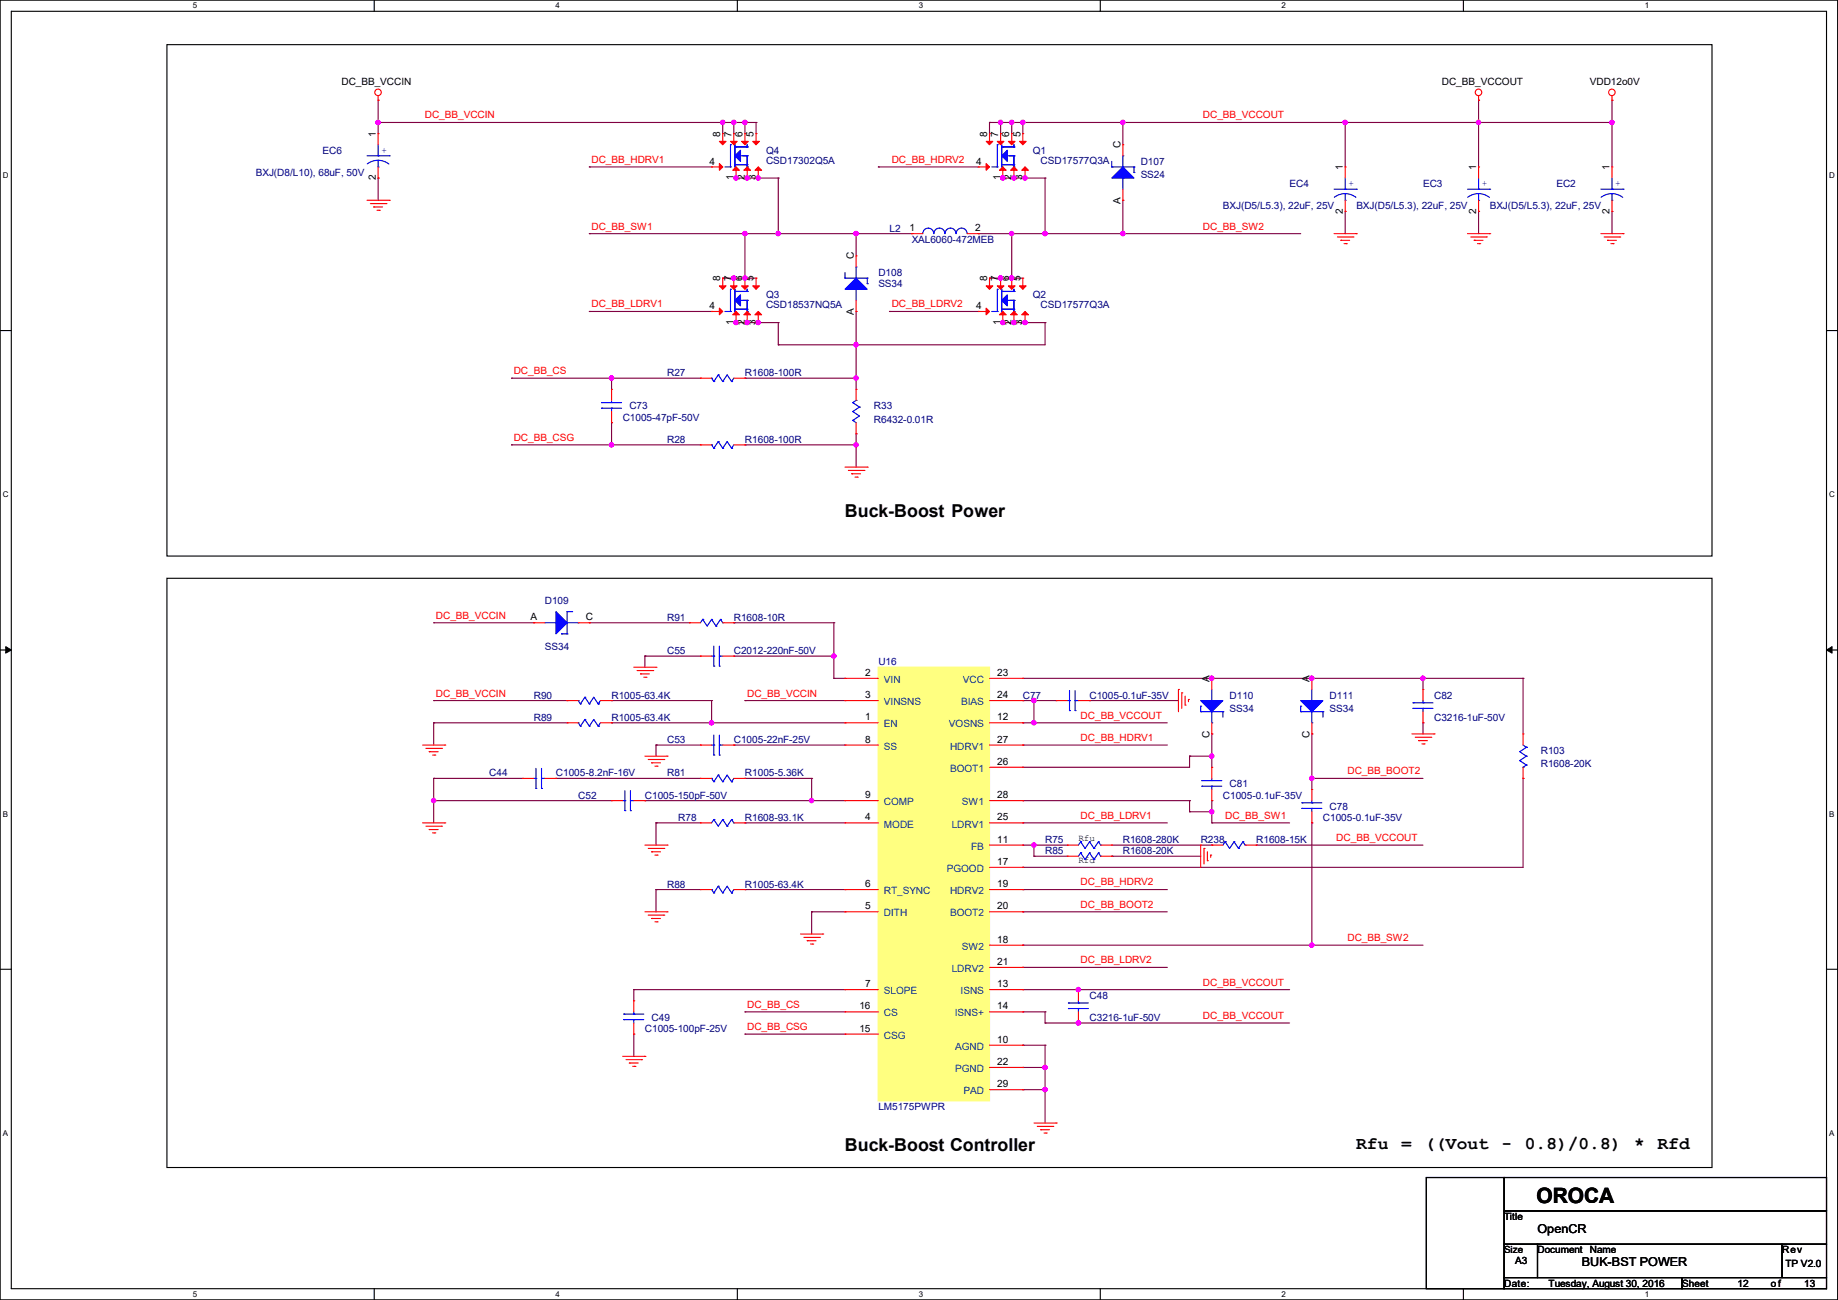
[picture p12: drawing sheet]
<svg xmlns="http://www.w3.org/2000/svg" width="420mm" height="297mm" viewBox="0 0 420 297" stroke-linecap="round" stroke-linejoin="round" font-family="sans-serif">
<path d="M0 0h419.9v297h-419.9zM2.6 2.6h414.8v291.8h-414.8z" fill="none" stroke="#000" stroke-width=".25"/>
<g fill="#fff">
<path d="M44 .3h1v2h-1z"/>
<path d="M44 294.7h1v2h-1z"/>
</g>
<path d="M85.5 0v2.6M85.5 294.4v2.6" fill="none" stroke="#000" stroke-width=".25"/>
<g fill="#fff">
<path d="M127 .3h.9v2h-.9z"/>
<path d="M127 294.7h.9v2h-.9z"/>
</g>
<path d="M168.5 0v2.6M168.5 294.4v2.6" fill="none" stroke="#000" stroke-width=".25"/>
<g fill="#fff">
<path d="M209.9 .3h1v2h-1z"/>
<path d="M209.9 294.7h1v2h-1z"/>
</g>
<path d="M251.4 0v2.6M251.4 294.4v2.6" fill="none" stroke="#000" stroke-width=".25"/>
<g fill="#fff">
<path d="M292.9 .3h.9v2h-.9z"/>
<path d="M292.9 294.7h.9v2h-.9z"/>
</g>
<path d="M334.4 0v2.6M334.4 294.4v2.6" fill="none" stroke="#000" stroke-width=".25"/>
<g fill="#fff">
<path d="M375.8 .3h1v2h-1z"/>
<path d="M375.8 294.7h1v2h-1z"/>
<path d="M.7 39h1.2v2h-1.2z"/>
<path d="M418 39h1.3v2h-1.3z"/>
<path d="M.7 112h1.2v2h-1.2z"/>
<path d="M418 112h1.3v2h-1.3z"/>
</g>
<path d="M0 75.5h2.6M417.4 75.5h2.5" fill="none" stroke="#000" stroke-width=".25"/>
<g fill="#fff">
<path d="M.7 185h1.2v1.9h-1.2z"/>
<path d="M418 185h1.2v1.9h-1.2z"/>
</g>
<path d="M0 148.5h2.6M417.4 148.5h2.5" fill="none" stroke="#000" stroke-width=".25"/>
<path d="M1.3 147.7l1.3 .8-1.3 .7zM417.4 148.5l1.2-.8v1.5z" fill="#000" stroke="#000" stroke-width=".23"/>
<g fill="#fff">
<path d="M.7 257.9h1.2v2h-1.2z"/>
<path d="M418 257.9h1.2v2h-1.2z"/>
</g>
<path d="M38.1 10.2h353.1v116.8h-353.1zM38.1 132.1h353.1v134.6h-353.1zM0 221.4h2.6M417.4 221.4h2.5M325.9 269h17.8v25.4h-17.8zM343.7 276.6h73.7v7.7h-73.7zM343.7 269h73.7v7.6h-73.7zM343.7 291.9h40.6v2.5h-40.6zM343.7 284.3h7.6v7.6h-7.6zM351.3 284.3h55.9v7.6h-55.9zM384.3 291.9h33.1v2.5h-33.1zM407.2 284.3h10.2v7.6h-10.2z" fill="none" stroke="#000" stroke-width=".25"/>
<g fill="none" stroke="#800040" stroke-width=".25">
<path d="M86.4 22.9h.1M86.4 28h.1M86.4 28h86.4M86.4 22.9v7.6M134.7 38.1h.1M134.7 38.1h27.9M165.1 28h.1M165.1 28v2.5M167.7 28h.1M167.7 28v2.5M170.2 28h.1M170.2 28v2.5"/>
<path d="M172.8 28h.1M172.8 28v2.5M200.7 38.1h.1M200.7 38.1h22.9M226.1 28h.1M226.1 28h142.2M226.1 28v2.5M228.6 28h.1M228.6 28v2.5M231.2 28h.1M231.2 28v2.5M233.7 28h.1"/>
<path d="M233.7 28v2.5M256.6 28h.1M256.6 28v5.1M307.4 28h.1M307.4 28v10.1M337.9 22.9h.1M337.9 28h.1M337.9 22.9v15.2M368.3 28h.1M368.3 22.9h.1M368.3 22.9v15.2M86.4 40.7h.1"/>
<path d="M86.4 40.7v5.1M134.7 53.4h.1M134.7 53.4h73.6M167.7 40.7h.1M167.7 40.7h10.1M168.2 40.7h.1M170.2 53.4h.1M170.2 53.4v10.1M170.7 40.7h.1M173.3 40.7h.1M177.8 40.7h.1M177.8 53.4h.1"/>
<path d="M177.8 40.7v12.7M195.6 53.4h.1M195.6 53.4v5.1M223.6 53.4h.1M223.6 53.4h73.6M228.6 40.7h.1M228.6 40.7h10.2M229.2 40.7h.1M231.2 53.4h.1M231.2 53.4v10.1M231.7 40.7h.1M234.2 40.7h.1"/>
<path d="M238.8 40.7h.1M238.8 53.4h.1M238.8 40.7v12.7M256.6 45.8h.1M256.6 53.4h.1M256.6 45.8v7.6M307.4 48.3h.1M307.4 48.3v5.1M337.9 48.3h.1M337.9 48.3v5.1M368.3 48.3h.1M368.3 48.3v5.1"/>
<path d="M134.7 71.2h.1M134.7 71.2h27.9M165.1 63.5h.1M165.1 63.5h7.7M167.7 63.5h.1M167.7 73.7h.1M167.7 73.7h10.1M168.2 73.7h.1M170.2 63.5h.1M170.7 73.7h.1M173.3 73.7h.1M177.8 73.7h.1"/>
<path d="M177.8 78.8h.1M177.8 73.7v5.1M195.6 71.2h.1M195.6 78.8h.1M195.6 71.2v17.7M203.2 71.2h.1M203.2 71.2h20.4M226.1 63.5h.1M226.1 63.5h7.6M228.6 63.5h.1M228.6 73.7h.1M228.6 73.7h10.2"/>
<path d="M229.2 73.7h.1M231.2 63.5h.1M231.7 73.7h.1M234.2 73.7h.1M238.8 73.7h.1M238.8 73.7v5.1h-61M116.9 86.4h.1M116.9 86.4h43.2M139.7 86.4h.1M139.7 96.6h.1M139.7 86.4v2.5M139.7 96.6v5"/>
<path d="M170.2 86.4h.1M170.2 86.4h25.4M195.6 99.1h.1M195.6 86.4h.1M195.6 99.1v7.6M116.9 101.6h.1M116.9 101.6h43.2M139.7 101.6h.1M170.2 101.6h.1M170.2 101.6h25.4M195.6 101.6h.1M99.1 142.3h.1"/>
<path d="M99.1 142.3h22.9M134.7 142.3h.1M134.7 142.3h22.8M147.4 149.9h.1M147.4 149.9h12.7M147.4 149.9v2.5M167.7 149.9h.1M167.7 142.3h.1M167.7 149.9h22.8M167.7 142.3h22.8M190.5 149.9h.1M190.5 155h.1"/>
<path d="M190.5 142.3h.1M190.5 155h2.6M190.5 142.3v12.7M233.7 155h114.3M276.9 155h.1M299.8 155h.1M325.2 155h.1M325.2 155v2.5M348 155h.1M348 155v12.7M99.1 177.8h.1M99.1 160.1h.1"/>
<path d="M99.1 165.1h.1M99.1 165.1h30.5M99.1 160.1h30.5M99.1 177.8h20.3M99.1 165.1v5.1M99.1 177.8v10.2M127 177.8h.1M127 177.8h33.1M139.7 165.1h.1M139.7 160.1h.1M139.7 165.1h53.4M139.7 160.1h22.9"/>
<path d="M149.9 170.2h.1M149.9 170.2h10.2M149.9 170.2v2.6M162.6 160.1h.1M162.6 165.1h.1M162.6 160.1v5M167.7 170.2h.1M167.7 170.2h25.4M170.2 177.8h.1M170.2 160.1h.1M170.2 160.1h22.9M170.2 177.8h15.3"/>
<path d="M185.5 177.8h.1M185.5 177.8v5.1M233.7 170.2h.1M233.7 175.3h.1M233.7 165.1h.1M233.7 160.1h.1M233.7 170.2h33M233.7 165.1h33M233.7 160.1h7.6M236.3 160.1h.1M236.3 165.1h.1M236.3 160.1v5"/>
<path d="M249 160.1h.1M249 160.1h20.3M271.8 172.8h.1M271.8 172.8h5.1M271.8 172.8v2.5h-38.1M276.9 167.7h.1M276.9 172.8h.1M276.9 167.7v7.6M299.8 167.7h.1M299.8 177.8h.1M299.8 167.7v12.7M299.8 177.8h25.4"/>
<path d="M325.2 165.1h.1M325.2 165.1v2.6M348 177.8h.1M348 177.8v20.4h-114.3M99.1 182.9h.1M99.1 182.9h40.6M147.4 182.9h.1M147.4 182.9h45.7M149.9 188h.1M149.9 188h10.2M149.9 188v5.1M170.2 188h.1"/>
<path d="M170.2 188h22.9M185.5 182.9h.1M233.7 188h.1M233.7 198.2h.1M233.7 193.1h.1M233.7 182.9h.1M233.7 188h33M233.7 193.1h10.2M233.7 182.9h38.1M236.3 195.6h.1M236.3 193.1h.1M236.3 193.1v2.5"/>
<path d="M236.3 195.6h7.6M254 195.6h.1M254 193.1h22.9M254 195.6h20.4M271.8 185.5h.1M271.8 182.9h.1M271.8 185.5h5.1M271.8 182.9v2.6M276.9 188h.1M276.9 182.9h.1M276.9 193.1h.1M276.9 185.5h.1"/>
<path d="M276.9 188h17.8M276.9 182.9v5.1M287.1 193.1h.1M287.1 193.1h38.1M299.8 188h.1M299.8 188v27.9M149.9 203.2h.1M149.9 203.2h10.2M149.9 203.2v5.1M170.2 203.2h.1M170.2 203.2h22.9M185.5 208.3h.1"/>
<path d="M185.5 208.3h7.6M185.5 208.3v5.1M233.7 203.2h.1M233.7 215.9h.1M233.7 208.3h.1M233.7 203.2h33M233.7 215.9h91.5M233.7 208.3h33M299.8 215.9h.1M144.8 226.1h.1M144.8 236.3h.1M144.8 226.1h48.3"/>
<path d="M144.8 226.1v2.5M144.8 236.3v5M170.2 231.2h.1M170.2 236.3h.1M170.2 231.2h22.9M170.2 236.3h22.9M233.7 221h.1M233.7 238.8h.1M233.7 226.1h.1M233.7 231.2h.1M233.7 231.2h5.1M233.7 221h33"/>
<path d="M233.7 238.8h5.1M233.7 226.1h61M238.8 238.8h.1M238.8 231.2h.1M238.8 233.7h.1M238.8 231.2v2.5M238.8 238.8v17.8M238.8 233.7h55.9M246.4 226.1h.1M246.4 233.7h.1M233.7 243.9h.1M233.7 249h.1"/>
<path d="M233.7 243.9h5.1M233.7 249h5.1M238.8 243.9h.1M238.8 249h.1"/>
</g>
<g fill="#f0f" stroke="#f0f" stroke-width=".25">
<circle cx="170.2" cy="63.5" r=".49"/>
<circle cx="231.2" cy="63.5" r=".49"/>
<circle cx="231.2" cy="53.4" r=".49"/>
<circle cx="170.2" cy="28" r=".49"/>
<circle cx="195.6" cy="78.8" r=".49"/>
<circle cx="195.6" cy="86.4" r=".49"/>
<circle cx="195.6" cy="101.6" r=".49"/>
<circle cx="139.7" cy="86.4" r=".49"/>
<circle cx="139.7" cy="101.6" r=".49"/>
<circle cx="238.8" cy="243.9" r=".49"/>
<circle cx="238.8" cy="248.9" r=".49"/>
<circle cx="276.9" cy="155" r=".49"/>
<circle cx="170.2" cy="53.4" r=".49"/>
<circle cx="276.9" cy="172.7" r=".49"/>
<circle cx="299.7" cy="215.9" r=".49"/>
<circle cx="238.8" cy="53.4" r=".49"/>
<circle cx="246.4" cy="226.1" r=".49"/>
<circle cx="246.4" cy="233.7" r=".49"/>
<circle cx="236.2" cy="165.1" r=".49"/>
<circle cx="236.2" cy="160" r=".49"/>
<circle cx="276.9" cy="185.4" r=".49"/>
<circle cx="299.7" cy="177.8" r=".49"/>
<circle cx="236.2" cy="193.1" r=".49"/>
<circle cx="256.6" cy="28" r=".49"/>
<circle cx="256.6" cy="53.4" r=".49"/>
<circle cx="185.4" cy="182.9" r=".49"/>
<circle cx="99.1" cy="182.9" r=".49"/>
<circle cx="162.6" cy="165.1" r=".49"/>
<circle cx="190.5" cy="149.9" r=".49"/>
<circle cx="165.1" cy="28" r=".49"/>
<circle cx="86.4" cy="28" r=".49"/>
<circle cx="368.3" cy="28" r=".49"/>
<circle cx="337.8" cy="28" r=".49"/>
<circle cx="307.4" cy="28" r=".49"/>
<circle cx="167.7" cy="28" r=".49"/>
<circle cx="168.2" cy="40.7" r=".49"/>
<circle cx="173.2" cy="40.7" r=".49"/>
<circle cx="170.7" cy="40.7" r=".49"/>
<circle cx="195.6" cy="53.4" r=".49"/>
<circle cx="177.8" cy="53.4" r=".49"/>
<circle cx="231.7" cy="40.7" r=".49"/>
<circle cx="229.1" cy="40.7" r=".49"/>
<circle cx="234.2" cy="40.7" r=".49"/>
<circle cx="231.2" cy="28" r=".49"/>
<circle cx="228.6" cy="28" r=".49"/>
<circle cx="233.7" cy="28" r=".49"/>
<circle cx="228.6" cy="63.5" r=".49"/>
<circle cx="231.7" cy="73.7" r=".49"/>
<circle cx="229.1" cy="73.7" r=".49"/>
<circle cx="234.2" cy="73.7" r=".49"/>
<circle cx="167.7" cy="63.5" r=".49"/>
<circle cx="168.2" cy="73.7" r=".49"/>
<circle cx="170.7" cy="73.7" r=".49"/>
<circle cx="173.2" cy="73.7" r=".49"/>
<circle cx="299.7" cy="155" r=".49"/>
<circle cx="325.1" cy="155" r=".49"/>
</g>
<g fill="none" stroke="#f00" stroke-width=".25">
<path d="M86.4 22.9h.1M86.4 30.5h.1M86.4 21.9v1M86.4 30.5v2.6M86.4 38.1v2.6M162.6 38.1h.1M162.6 38.1h2.5M165.1 30.5h.1M165.1 30.5v2.6M167.7 30.5h.1M167.7 30.5v2.6M168.2 38.1v2.6"/>
<path d="M170.2 30.5h.1M170.2 30.5v2.6M170.7 38.1v2.6M172.8 30.5h.1M172.8 30.5v2.6M173.3 38.1v2.6M223.6 38.1h.1M223.6 38.1h2.5M226.1 30.5h.1M226.1 30.5v2.6M228.6 30.5h.1M228.6 30.5v2.6"/>
<path d="M229.2 38.1v2.6M231.2 30.5h.1M231.2 30.5v2.6M231.7 38.1v2.6M233.7 30.5h.1M233.7 30.5v2.6M234.2 38.1v2.6M256.6 33.1h.1M256.6 33.1v2.5M307.4 38.1h.1M307.4 38.1v2.6M337.9 22.9h.1"/>
<path d="M337.9 38.1h.1M337.9 21.9v1M337.9 38.1v2.6M368.3 22.9h.1M368.3 38.1h.1M368.3 21.9v1M368.3 38.1v2.6M83.9 45.8h5M84.6 46.5h3.6M85.4 47.3h.1M85.4 47.3h2M86.1 48h.6"/>
<path d="M86.4 40.7h.1M86.7 48h.1M88.2 46.5h.1M88.9 45.8h.1M168.2 40.7h.1M170.7 40.7h.1M173.3 40.7h.1M195.6 58.5h.1M195.6 58.5v2.5M208.3 53.4h.1M208.3 53.4h2.6M221 53.4h2.6"/>
<path d="M223.6 53.4h.1M229.2 40.7h.1M231.7 40.7h.1M234.2 40.7h.1M256.6 45.8h.1M256.6 43.2v2.6M304.8 53.4h5.1M305.6 54.1h3.6M306.4 54.9h.1M306.4 54.9h2M307.1 55.7h.5M307.4 48.3h.1"/>
<path d="M307.4 45.8v2.5M307.6 55.7h.1M309.2 54.1h.1M309.9 53.4h.1M335.3 53.4h5.1M336.1 54.1h3.5M336.8 54.9h.1M336.8 54.9h2.1M337.6 55.7h.5M337.9 48.3h.1M337.9 45.8v2.5M338.1 55.7h.1"/>
<path d="M339.6 54.1h.1M340.4 53.4h.1M365.8 53.4h5.1M366.6 54.1h3.5M367.3 54.9h.1M367.3 54.9h2.1M368.1 55.7h.5M368.3 48.3h.1M368.3 45.8v2.5M368.6 55.7h.1M370.1 54.1h.1M370.9 53.4h.1"/>
<path d="M162.6 71.2h.1M162.6 71.2h2.5M165.1 63.5h.1M165.1 63.5v2.6M167.7 63.5h.1M167.7 63.5v2.6M168.2 73.7h.1M168.2 71.2v2.5M170.2 63.5h.1M170.2 63.5v2.6M170.7 73.7h.1M170.7 71.2v2.5"/>
<path d="M172.8 63.5h.1M172.8 63.5v2.6M173.3 73.7h.1M173.3 71.2v2.5M195.6 71.2h.1M195.6 68.6v2.6M223.6 71.2h.1M223.6 71.2h2.5M226.1 63.5h.1M226.1 63.5v2.6M228.6 63.5h.1M228.6 63.5v2.6"/>
<path d="M229.2 73.7h.1M229.2 71.2v2.5M231.2 63.5h.1M231.2 63.5v2.6M231.7 73.7h.1M231.7 71.2v2.5M233.7 63.5h.1M233.7 63.5v2.6M234.2 73.7h.1M234.2 71.2v2.5M139.7 88.9h.1M139.7 96.6h.1"/>
<path d="M139.7 88.9v2.6M139.7 94v2.6M160.1 86.4h.1M160.1 86.4h2.5M167.7 86.4h2.5M170.2 86.4h.1M195.6 99.1h.1M195.6 88.9h.1M195.6 88.9v2.6M195.6 96.6v2.5M160.1 101.6h.1M160.1 101.6h2.5"/>
<path d="M167.7 101.6h2.5M170.2 101.6h.1M193.1 106.7h5.1M193.8 107.5h3.6M194.6 108.2h.1M194.6 108.2h2M195.4 109h.5M195.9 109h.1M197.4 107.5h.1M198.2 106.7h.1M122 142.3h.1M122 142.3h2.5"/>
<path d="M132.1 142.3h2.6M134.7 142.3h.1M144.8 152.4h5.1M145.6 153.2h3.5M146.3 154h.1M146.3 154h2.1M147.1 154.7h.5M147.6 154.7h.1M149.1 153.2h.1M149.9 152.4h.1M157.5 142.3h.1M157.5 142.3h2.6"/>
<path d="M160.1 149.9h.1M160.1 149.9h2.5M165.1 142.3h2.6M165.1 149.9h2.6M167.7 142.3h.1M167.7 149.9h.1M193.1 155h.1M193.1 155h7.6M226.1 155h7.6M233.7 155h.1M269.3 157.5h.1M269.3 157.5v5.1"/>
<path d="M270 158.3h.1M270 158.3v3.5M270.8 159v2.1M271.6 159.8h.1M271.6 159.8v.5M276.9 155h.1M276.9 155v2.5M299.8 155h.1M299.8 155v2.5M325.2 157.5h.1M325.2 157.5v2.6M96.6 170.2h5"/>
<path d="M97.3 171h3.6M98.1 171.7h.1M98.1 171.7h2M98.8 172.5h.6M99.4 172.5h.1M100.9 171h.1M101.6 170.2h.1M119.4 177.8h.1M119.4 177.8h2.6M124.5 177.8h2.5M127 177.8h.1M129.6 165.1h.1"/>
<path d="M129.6 160.1h.1M129.6 165.1h2.5M129.6 160.1h2.5M137.2 165.1h2.5M137.2 160.1h2.5M139.7 165.1h.1M139.7 160.1h.1M147.4 172.8h5M148.1 173.5h3.6M148.9 174.3h.1M148.9 174.3h2M149.6 175h.6"/>
<path d="M150.2 175h.1M151.7 173.5h.1M152.4 172.8h.1M160.1 170.2h.1M160.1 177.8h.1M160.1 170.2h2.5M160.1 177.8h2.5M165.1 170.2h2.6M167.7 170.2h.1M167.7 177.8h2.5M170.2 177.8h.1M193.1 165.1h.1"/>
<path d="M193.1 160.1h.1M193.1 170.2h.1M193.1 170.2h7.6M193.1 165.1h7.6M193.1 160.1h7.6M226.1 170.2h7.6M226.1 165.1h7.6M226.1 160.1h7.6M226.1 175.3h7.6M233.7 160.1h.1M233.7 165.1h.1M233.7 170.2h.1"/>
<path d="M233.7 175.3h.1M241.3 160.1h.1M241.3 160.1h2.6M246.4 160.1h2.6M249 160.1h.1M270.8 161.1h.1M276.9 167.7h.1M276.9 175.3h.1M276.9 165.1v2.6M276.9 175.3v2.5M299.8 167.7h.1M299.8 165.1v2.6"/>
<path d="M322.6 167.7h5.1M323.4 168.4h3.5M324.1 169.2h.1M324.1 169.2h2.1M324.9 170h.5M325.2 165.1h.1M325.2 162.6v2.5M325.4 170h.1M326.9 168.4h.1M327.7 167.7h.1M348 167.7h.1M348 177.8h.1"/>
<path d="M348 167.7v2.5M348 175.3v2.5M96.6 188h5M97.3 188.8h3.6M98.1 189.5h.1M98.1 189.5h2M98.8 190.3h.6M99.4 190.3h.1M100.9 188.8h.1M101.6 188h.1M139.7 182.9h.1M139.7 182.9h2.6"/>
<path d="M144.8 182.9h2.6M147.4 182.9h.1M147.4 193.1h5M148.1 193.8h3.6M148.9 194.6h.1M148.9 194.6h2M149.6 195.4h.6M150.2 195.4h.1M151.7 193.8h.1M152.4 193.1h.1M160.1 188h.1M160.1 188h2.5"/>
<path d="M167.7 188h2.5M170.2 188h.1M193.1 182.9h.1M193.1 188h.1M193.1 188h7.6M193.1 182.9h7.6M226.1 193.1h7.6M226.1 188h7.6M226.1 182.9h7.6M226.1 198.2h7.6M233.7 182.9h.1M233.7 188h.1"/>
<path d="M233.7 193.1h.1M233.7 198.2h.1M243.9 193.1h.1M243.9 195.6h.1M243.9 193.1h2.5M243.9 195.6h2.5M251.5 193.1h2.5M251.5 195.6h2.5M254 193.1h.1M254 195.6h.1M274.4 193.1h.1M274.4 193.1v5.1"/>
<path d="M275.1 193.8h.1M275.1 193.8v3.6M275.9 196.6h.1M275.9 194.6v2M276.6 195.4h.1M276.6 195.4v.5M276.9 182.9h.1M276.9 193.1h.1M276.9 193.1h2.5M276.9 180.4v2.5M284.5 193.1h2.6M287.1 193.1h.1"/>
<path d="M299.8 180.4h.1M299.8 188h.1M299.8 180.4v2.5M299.8 185.5v2.5M147.4 208.3h5M148.1 209.1h3.6M148.9 209.8h.1M148.9 209.8h2M149.6 210.6h.6M150.2 210.6h.1M151.7 209.1h.1M152.4 208.3h.1"/>
<path d="M160.1 203.2h.1M160.1 203.2h2.5M167.7 203.2h2.5M170.2 203.2h.1M182.9 213.4h5.1M183.7 214.2h3.5M184.4 214.9h.1M184.4 214.9h2.1M185.2 215.7h.5M185.7 215.7h.1M187.2 214.2h.1M188 213.4h.1"/>
<path d="M193.1 203.2h.1M193.1 208.3h.1M193.1 208.3h7.6M193.1 203.2h7.6M226.1 208.3h7.6M226.1 203.2h7.6M226.1 215.9h7.6M233.7 203.2h.1M233.7 208.3h.1M233.7 215.9h.1M144.8 228.6h.1M144.8 236.3h.1"/>
<path d="M144.8 228.6v2.6M144.8 233.7v2.6M193.1 226.1h.1M193.1 231.2h.1M193.1 236.3h.1M193.1 226.1h7.6M193.1 231.2h7.6M193.1 236.3h7.6M226.1 221h7.6M226.1 226.1h7.6M226.1 231.2h7.6M226.1 238.8h7.6"/>
<path d="M233.7 221h.1M233.7 226.1h.1M233.7 231.2h.1M233.7 238.8h.1M246.4 226.1h.1M246.4 233.7h.1M246.4 226.1v2.5M246.4 231.2v2.5M142.3 241.3h5.1M143 242.1h3.6M143.8 242.9h.1M143.8 242.9h2"/>
<path d="M144.6 243.6h.5M145.1 243.6h.1M146.6 242.1h.1M147.4 241.3h.1M226.1 243.9h7.6M226.1 249h7.6M233.7 243.9h.1M233.7 249h.1M236.3 256.6h5M237 257.3h3.6M237.8 258.1h.1M237.8 258.1h2"/>
<path d="M238.5 258.9h.6M239.1 258.9h.1M240.6 257.3h.1M241.3 256.6h.1"/>
<circle cx="86.4" cy="21.1" r=".74"/>
<circle cx="337.8" cy="21.1" r=".74"/>
<circle cx="368.3" cy="21.1" r=".74"/>
</g>
<g fill="none" stroke="#00f" stroke-width=".25">
<path d="M83.9 35.6h5M86.4 38.1h.1M86.4 35.6h.1M86.4 36.6l1.6 .3 .9 .6M86.4 36.6l-1.1 .2-1.4 .7M86.4 33.1v2.5M86.4 36.6v1.5M88.9 35.6h.1M165.7 38.1h1.2M166.9 38.1h.1M166.9 33.1h.1M166.9 33.1v5"/>
<path d="M167.9 38.1h.1M167.9 33.6h.1M167.9 33.1v5M167.9 33.6h2.8M167.9 37.6h2.8M168.2 33.6h.1M169.2 35.6h1.5M170.5 37.6h.1M170.7 33.6h.1M170.7 35.6h.1M170.7 38.1h.1M170.7 37.6h.1"/>
<path d="M170.7 33.1v.5M170.7 35.6v2.5M226.6 38.1h1.3M227.9 38.1h.1M227.9 33.1h.1M227.9 33.1v5M228.9 38.1h.1M228.9 33.6h.1M228.9 33.6h2.8M228.9 37.6h2.8M228.9 33.1v5M229.2 33.6h.1"/>
<path d="M230.2 35.6h1.5M231.4 37.6h.1M231.7 33.6h.1M231.7 35.6h.1M231.7 38.1h.1M231.7 37.6h.1M231.7 33.1v.5M231.7 35.6v2.5M254 38.1h.1M254 38.1h5.1M254 36.9v1.2M256.6 35.6h.1"/>
<path d="M256.6 35.6v2.5M259.1 38.1h.1M259.1 39.4h.1M259.1 38.1v1.3M210.9 53.4a1.25 1.25 0 0 1 1.2-1.3 1.25 1.25 0 0 1 1.3 1.3M213.4 53.4a1.25 1.25 0 0 1 1.3-1.3 1.25 1.25 0 0 1 1.2 1.3M215.9 53.4a1.25 1.25 0 0 1 1.3-1.3 1.25 1.25 0 0 1 1.2 1.3M218.5 53.4a1.25 1.25 0 0 1 1.2-1.3 1.25 1.25 0 0 1 1.3 1.3M256.6 40.7h.1M256.6 40.7v2.5M304.8 43.2h5.1M307.4 45.8h.1"/>
<path d="M307.4 43.2h.1M307.4 44.2l1.5 .4 .9 .5M307.4 44.2l-1.1 .2-1.4 .7M307.4 40.7v2.5M307.4 44.2v1.6M309.9 43.2h.1M335.3 43.2h5.1M337.9 45.8h.1M337.9 43.2h.1M337.9 44.2l1.5 .4 .9 .5M337.9 44.2l-1.1 .2-1.4 .7M337.9 40.7v2.5"/>
<path d="M337.9 44.2v1.6M340.4 43.2h.1M365.8 43.2h5.1M368.3 45.8h.1M368.3 43.2h.1M368.3 44.2l1.6 .4 .9 .5M368.3 44.2l-1 .2-1.4 .7M368.3 40.7v2.5M368.3 44.2v1.6M370.9 43.2h.1M165.7 71.2h1.2M166.9 71.2h.1"/>
<path d="M166.9 66.1h.1M166.9 66.1v5.1M167.9 71.2h.1M167.9 66.6h.1M167.9 66.1v5.1M167.9 66.6h2.8M167.9 70.7h2.8M168.2 66.6h.1M169.2 68.6h1.5M170.5 70.7h.1M170.7 66.6h.1M170.7 68.6h.1"/>
<path d="M170.7 71.2h.1M170.7 70.7h.1M170.7 66.1v.5M170.7 68.6v2.6M193.1 63.5h.1M193.1 62.3v1.2M193.1 63.5h5.1M195.6 66.1h.1M195.6 61h.1M195.6 61v2.5M195.6 66.1v2.5M198.2 63.5h.1"/>
<path d="M198.2 64.8h.1M198.2 63.5v1.3M226.6 71.2h1.3M227.9 71.2h.1M227.9 66.1h.1M227.9 66.1v5.1M228.9 71.2h.1M228.9 66.6h.1M228.9 66.6h2.8M228.9 70.7h2.8M228.9 66.1v5.1M229.2 66.6h.1"/>
<path d="M230.2 68.6h1.5M231.4 70.7h.1M231.7 66.6h.1M231.7 68.6h.1M231.7 71.2h.1M231.7 70.7h.1M231.7 66.1v.5M231.7 68.6v2.6M137.5 93.3h.1M137.5 92h.1M137.5 93.3h4.5M137.5 92h4.5"/>
<path d="M139.7 92h.1M139.7 93.3h.1M139.7 91.5v.5M139.7 93.3v.7M162.6 86.4h.1M162.6 86.4l.5 .8M163.1 87.2h.1M164.1 85.6h.1M164.1 85.6l1 1.6M164.1 85.6l-1 1.6M165.1 87.2h.1M165.1 87.2l1.1-1.6 1 1.6"/>
<path d="M167.2 87.2h.1M167.7 86.4l-.5 .8M194.9 96.1h.1M194.9 94h.1M194.9 92h.1M194.9 96.1l.7 .5M194.9 94l1.5 1-1.5 1.1M194.9 92l1.5 1M195.6 91.5h.1M195.6 91.5l-.7 .5M196.4 93h.1M196.4 93l-1.5 1"/>
<path d="M162.6 101.6h.1M162.6 101.6l.5 .8M163.1 102.4h.1M164.1 100.9h.1M164.1 100.9l1 1.5M164.1 100.9l-1 1.5M165.1 102.4h.1M165.1 102.4l1.1-1.5 1 1.5M167.2 102.4h.1M167.7 101.6l-.5 .8M129.6 139.7h.1M129.6 139.7h1.3"/>
<path d="M129.6 139.7v5.1M124.5 142.3h2.5M127 142.3h.1M128.3 144.8h.1M128.3 144.8h1.3M129.6 144.8h.1M129.6 142.3h2.5M132.1 142.3h.1M133.6 159.3h.1M133.6 159.3l1.1 1.5M133.6 159.3l-1 1.5M160.6 141.5h.1"/>
<path d="M160.6 141.5l-.5 .8M160.6 141.5l1 1.5 1-1.5M162.6 141.5h.1M162.6 141.5l1 1.5M162.6 149.9h.5M163.1 149.9h.1M163.1 152.2h.1M163.1 147.6v4.6M163.6 143h.1M164.4 152.2h.1M164.4 149.9h.1M164.4 147.6v4.6"/>
<path d="M164.4 149.9h.7M164.6 141.5h.1M164.6 141.5l-1 1.5M164.6 141.5l.5 .8M165.1 142.3h.1M244.4 157.8v4.5M245.7 157.8v4.5M276.9 157.5v2.6M299.8 157.5v2.6M122 177.8h.5M122.5 177.8h.1M122.5 175.6v4.5"/>
<path d="M123.7 177.8h.1M123.7 177.8h.8M123.7 175.6v4.5M132.1 165.1h.1M132.1 160.1h.1M132.1 165.1l.5 .8M132.1 160.1l.5 .7M132.6 165.9h.1M132.6 160.8h.1M133.6 164.4h.1M133.6 164.4l1.1 1.5M133.6 164.4l-1 1.5"/>
<path d="M134.7 165.9h.1M134.7 160.8h.1M134.7 165.9l1-1.5 1 1.5M134.7 160.8l1-1.5 1 1.5M136.7 165.9h.1M136.7 160.8h.1M137.2 165.1l-.5 .8M137.2 160.1l-.5 .7M162.6 177.8h.1M162.6 170.2h.5M162.6 177.8l.5 .8M163.1 170.2h.1"/>
<path d="M163.1 172.5h.1M163.1 178.6h.1M163.1 167.9v4.6M164.1 177.1h.1M164.1 177.1l1 1.5M164.1 177.1l-1 1.5M164.4 172.5h.1M164.4 170.2h.1M164.4 170.2h.7M164.4 167.9v4.6M165.1 178.6h.1M165.1 178.6l1.1-1.5 1 1.5"/>
<path d="M167.2 178.6h.1M167.7 177.8l-.5 .8M243.9 160.1h.5M244.4 160.1h.1M244.4 162.3h.1M245.7 162.3h.1M245.7 160.1h.1M245.7 160.1h.7M274.4 162.6h.1M274.4 161.3h.1M274.4 162.6h5M274.4 161.3v1.3"/>
<path d="M274.6 179.6h.1M274.6 178.4h.1M274.6 179.6h4.6M274.6 178.4h4.6M276.9 160.1h.1M276.9 165.1h.1M276.9 178.4h.1M276.9 179.6h.1M276.9 162.6v2.5M276.9 177.8v.6M276.9 179.6v.8M279.4 162.6h.1"/>
<path d="M279.4 162.6v1.3M297.2 162.6h.1M297.2 161.3h.1M297.2 162.6h5.1M297.2 161.3v1.3M299.8 160.1h.1M299.8 165.1h.1M299.8 162.6v2.5M302.3 162.6h.1M302.3 162.6v1.3M322.9 161.8h.1M322.9 160.6h.1"/>
<path d="M322.9 161.8h4.5M322.9 160.6h4.5M325.2 160.6h.1M325.2 161.8h.1M325.2 160.1v.5M325.2 161.8v.8M347.3 173.8h.1M347.3 173.8l1.5 1M348 175.3h.1M348 170.2l.8 .5M348.8 170.7h.1M348.8 172.8h.1"/>
<path d="M348.8 174.8h.1M348.8 170.7l-1.5 1 1.5 1.1M348.8 172.8l-1.5 1M348.8 174.8l-.8 .5M122.5 180.1h.1M123.7 180.1h.1M142.3 182.9h.5M142.8 182.9h.1M142.8 185.2h.1M142.8 180.6v4.6M144.1 185.2h.1M144.1 182.9h.1"/>
<path d="M144.1 182.9h.7M144.1 180.6v4.6M163.1 187.2h.1M163.1 187.2l-.5 .8M163.1 187.2l1 1.6 1-1.6M165.1 187.2h.1M165.1 187.2l1.1 1.6M166.2 188.8h.1M167.2 187.2h.1M167.2 187.2l-1 1.6M167.2 187.2l.5 .8M167.7 188h.1"/>
<path d="M246.9 192.3h.1M246.9 194.9h.1M246.9 192.3l-.5 .8M246.9 192.3l1 1.5 1.1-1.5M246.9 194.9l-.5 .7M246.9 194.9l1 1.5 1.1-1.5M249 192.3h.1M249 194.9h.1M249 192.3l1 1.5M249 194.9l1 1.5M250 193.8h.1M250 196.4h.1"/>
<path d="M251 192.3h.1M251 194.9h.1M251 192.3l-1 1.5M251 192.3l.5 .8M251 194.9l-1 1.5M251 194.9l.5 .7M251.5 193.1h.1M251.5 195.6h.1M280 192.3h.1M280 192.3l-.6 .8M280 192.3l1 1.5 1-1.5M282 192.3h.1"/>
<path d="M282 192.3l1 1.5M283 193.8h.1M284 192.3h.1M284 192.3l-1 1.5M284 192.3l.5 .8M284.5 193.1h.1M297.5 184.7h.1M297.5 183.4h.1M297.5 184.7h4.5M297.5 183.4h4.5M299.8 183.4h.1M299.8 184.7h.1"/>
<path d="M299.8 182.9v.5M299.8 184.7v.8M162.6 203.2h.1M162.6 203.2l.5 .8M163.1 204h.1M164.1 202.5h.1M164.1 202.5l1 1.5M164.1 202.5l-1 1.5M165.1 204h.1M165.1 204l1.1-1.5 1 1.5M167.2 204h.1M167.7 203.2l-.5 .8"/>
<path d="M142.5 233h.1M142.5 231.7h.1M142.5 233h4.6M142.5 231.7h4.6M144.8 231.7h.1M144.8 233h.1M144.8 231.2v.5M144.8 233v.7M244.1 230.4h.1M244.1 229.2h.1M244.1 230.4h4.6M244.1 229.2h4.6"/>
<path d="M246.4 229.2h.1M246.4 230.4h.1M246.4 228.6v.6M246.4 230.4v.8"/>
</g>
<g fill="#00f" stroke="#00f" stroke-width=".25">
<path d="M274.4 160.1h5l-2.5 2.5z"/>
<path d="M167.9 68.6l1.3-1.2v2.5z"/>
<path d="M127 139.7l2.6 2.6-2.6 2.5z"/>
<path d="M195.6 63.5l2.6 2.6h-5.1z"/>
<path d="M167.9 35.6l1.3-1.3v2.6z"/>
<path d="M254 40.7l2.6-2.6 2.5 2.6z"/>
<path d="M228.9 68.6l1.3-1.2v2.5z"/>
<path d="M297.2 160.1h5.1l-2.5 2.5z"/>
<path d="M230.2 34.3v2.6l-1.3-1.3z"/>
</g>
<g fill="#f00" stroke="#f00" stroke-width=".25">
<path d="M164.4 70.4l.7 .8-.7 .7z"/>
<path d="M169.5 65.3h1.5l-.8 .8z"/>
<path d="M170 71.9l.7-.7 .8 .7z"/>
<path d="M172.5 71.9l.8-.7 .7 .7z"/>
<path d="M167.4 71.9l.8-.7 .8 .7z"/>
<path d="M172 65.3h1.5l-.7 .8z"/>
<path d="M166.9 65.3h1.5l-.7 .8z"/>
<path d="M164.4 65.3h1.5l-.8 .8z"/>
<path d="M164.4 37.4l.7 .7-.7 .8z"/>
<path d="M169.5 32.3h1.5l-.8 .8z"/>
<path d="M170 38.9l.7-.8 .8 .8z"/>
<path d="M172.5 38.9l.8-.8 .7 .8z"/>
<path d="M167.4 38.9l.8-.8 .8 .8z"/>
<path d="M172 32.3h1.5l-.7 .8z"/>
<path d="M166.9 32.3h1.5l-.7 .8z"/>
<path d="M164.4 32.3h1.5l-.8 .8z"/>
<path d="M225.3 70.4l.8 .8-.8 .7z"/>
<path d="M230.4 65.3h1.5l-.7 .8z"/>
<path d="M231.7 71.2l.8 .7h-1.6z"/>
<path d="M233.5 71.9l.7-.7 .8 .7z"/>
<path d="M228.4 71.9l.8-.7 .7 .7z"/>
<path d="M233 65.3h1.5l-.8 .8z"/>
<path d="M227.9 65.3h1.5l-.8 .8z"/>
<path d="M225.3 65.3h1.6l-.8 .8z"/>
<path d="M225.3 37.4l.8 .7-.8 .8z"/>
<path d="M230.4 32.3h1.5l-.7 .8z"/>
<path d="M230.9 38.9l.8-.8 .8 .8z"/>
<path d="M233.5 38.9l.7-.8 .8 .8z"/>
<path d="M228.4 38.9l.8-.8 .7 .8z"/>
<path d="M233 32.3h1.5l-.8 .8z"/>
<path d="M227.9 32.3h1.5l-.8 .8z"/>
<path d="M225.3 32.3h1.6l-.8 .8z"/>
</g>
<path d="M200.7 152.4h25.4v99.1h-25.4z" fill="none" stroke="#ffff80" stroke-width=".25"/>
<path d="M200.7 152.4h25.4v99.1h-25.4z" fill-rule="evenodd" fill="#ffff80" stroke="#ffff80" stroke-width=".25"/>
<text font-size="4.8" x="351.1" y="274.8">OROCA</text>
<g font-size="4.1">
<text x="193.1" y="118.1">Buck-Boost Power</text>
<text x="193.1" y="262.9">Buck-Boost Controller</text>
<text x="309.9" y="262.6">Rfu</text>
<text x="320.2" y="262.6">=</text>
<text x="325.5" y="262.6">((Vout</text>
<text x="343.1" y="262.6">-</text>
<text x="348.4" y="262.6">0.8)/0.8)</text>
<text x="373.4" y="262.6">*</text>
<text x="378.8" y="262.6">Rfd</text>
</g>
<g font-size="2.8">
<text x="351.3" y="281.7">OpenCR</text>
<text x="361.5" y="289.4">BUK-BST POWER</text>
</g>
<g font-size="2.3">
<text x="78" y="19.4">DC_BB_VCCIN</text>
<text x="329.5" y="19.4">DC_BB_VCCOUT</text>
<text x="363.3" y="19.4">VDD12o0V</text>
<text x="85.9" y="31.3" transform="rotate(-90 85.9 31.3)">1</text>
<text x="164.6" y="31.3" transform="rotate(-90 164.6 31.3)">8</text>
<text x="167.1" y="31.3" transform="rotate(-90 167.1 31.3)">7</text>
<text x="169.7" y="31.3" transform="rotate(-90 169.7 31.3)">6</text>
<text x="172.2" y="31.3" transform="rotate(-90 172.2 31.3)">5</text>
<text x="225.5" y="31.3" transform="rotate(-90 225.5 31.3)">8</text>
<text x="228.1" y="31.3" transform="rotate(-90 228.1 31.3)">7</text>
<text x="230.6" y="31.3" transform="rotate(-90 230.6 31.3)">6</text>
<text x="233.2" y="31.3" transform="rotate(-90 233.2 31.3)">5</text>
<text x="256" y="33.8" transform="rotate(-90 256 33.8)">C</text>
<text x="85.9" y="41.2" transform="rotate(-90 85.9 41.2)">2</text>
<text x="162.1" y="37.6">4</text>
<text x="167.6" y="41.2" transform="rotate(-90 167.6 41.2)">1</text>
<text x="170.2" y="41.2" transform="rotate(-90 170.2 41.2)">2</text>
<text x="172.7" y="41.2" transform="rotate(-90 172.7 41.2)">3</text>
<text x="223.1" y="37.6">4</text>
<text x="228.6" y="41.2" transform="rotate(-90 228.6 41.2)">1</text>
<text x="231.1" y="41.2" transform="rotate(-90 231.1 41.2)">2</text>
<text x="233.7" y="41.2" transform="rotate(-90 233.7 41.2)">3</text>
<text x="306.8" y="38.9" transform="rotate(-90 306.8 38.9)">1</text>
<text x="337.3" y="38.9" transform="rotate(-90 337.3 38.9)">1</text>
<text x="367.8" y="38.9" transform="rotate(-90 367.8 38.9)">1</text>
<text x="256" y="46.5" transform="rotate(-90 256 46.5)">A</text>
<text x="207.8" y="52.8">1</text>
<text x="222.8" y="52.8">2</text>
<text x="306.8" y="48.8" transform="rotate(-90 306.8 48.8)">2</text>
<text x="337.3" y="48.8" transform="rotate(-90 337.3 48.8)">2</text>
<text x="367.8" y="48.8" transform="rotate(-90 367.8 48.8)">2</text>
<text x="195.1" y="59.2" transform="rotate(-90 195.1 59.2)">C</text>
<text x="164.6" y="64.3" transform="rotate(-90 164.6 64.3)">8</text>
<text x="167.1" y="64.3" transform="rotate(-90 167.1 64.3)">7</text>
<text x="169.7" y="64.3" transform="rotate(-90 169.7 64.3)">6</text>
<text x="172.2" y="64.3" transform="rotate(-90 172.2 64.3)">5</text>
<text x="225.5" y="64.3" transform="rotate(-90 225.5 64.3)">8</text>
<text x="228.1" y="64.3" transform="rotate(-90 228.1 64.3)">7</text>
<text x="230.6" y="64.3" transform="rotate(-90 230.6 64.3)">6</text>
<text x="233.2" y="64.3" transform="rotate(-90 233.2 64.3)">5</text>
<text x="162.1" y="70.6">4</text>
<text x="195.1" y="71.9" transform="rotate(-90 195.1 71.9)">A</text>
<text x="223.1" y="70.6">4</text>
<text x="167.6" y="74.2" transform="rotate(-90 167.6 74.2)">1</text>
<text x="170.2" y="74.2" transform="rotate(-90 170.2 74.2)">2</text>
<text x="172.7" y="74.2" transform="rotate(-90 172.7 74.2)">3</text>
<text x="228.6" y="74.2" transform="rotate(-90 228.6 74.2)">1</text>
<text x="231.1" y="74.2" transform="rotate(-90 231.1 74.2)">2</text>
<text x="233.7" y="74.2" transform="rotate(-90 233.7 74.2)">3</text>
<text x="121.2" y="141.7">A</text>
<text x="133.9" y="141.7">C</text>
<text x="197.7" y="154.4">2</text>
<text x="227.9" y="154.4">23</text>
<text x="276.3" y="155.7" transform="rotate(-90 276.3 155.7)">A</text>
<text x="299.2" y="155.7" transform="rotate(-90 299.2 155.7)">A</text>
<text x="197.7" y="159.5">3</text>
<text x="227.9" y="159.5">24</text>
<text x="197.7" y="164.6">1</text>
<text x="227.9" y="164.6">12</text>
<text x="197.7" y="169.7">8</text>
<text x="227.9" y="169.7">27</text>
<text x="276.3" y="168.6" transform="rotate(-90 276.3 168.6)">C</text>
<text x="299.2" y="168.6" transform="rotate(-90 299.2 168.6)">C</text>
<text x="227.9" y="174.8">26</text>
<text x="197.7" y="182.4">9</text>
<text x="227.9" y="182.4">28</text>
<text x="197.7" y="187.5">4</text>
<text x="227.9" y="187.5">25</text>
<text x="227.9" y="192.5">11</text>
<text x="227.9" y="197.6">17</text>
<text x="197.7" y="202.7">6</text>
<text x="227.9" y="202.7">19</text>
<text x="197.7" y="207.8">5</text>
<text x="227.9" y="207.8">20</text>
<text x="227.9" y="215.4">18</text>
<text x="227.9" y="220.5">21</text>
<text x="197.7" y="225.5">7</text>
<text x="227.9" y="225.5">13</text>
<text x="196.4" y="230.6">16</text>
<text x="227.9" y="230.6">14</text>
<text x="196.4" y="235.7">15</text>
<text x="227.9" y="238.3">10</text>
<text x="227.9" y="243.3">22</text>
<text x="227.9" y="248.4">29</text>
<text x="343.7" y="278.7">Title</text>
<text x="351.3" y="286.3">Document</text>
<text x="363.3" y="286.3">Name</text>
<text x="407.2" y="286.3">Rev</text>
<text x="343.7" y="294">Date:</text>
<text x="346.2" y="288.9">A3</text>
<text x="353.9" y="294">Tuesday, August 30, 2016</text>
<text x="384.3" y="294">Sheet</text>
<text x="397" y="294">12</text>
<text x="404.7" y="294">of</text>
<text x="408" y="289.4">TP V2.0</text>
<text x="412.3" y="294">13</text>
</g>
<g font-size="2.3" fill="#f00">
<text x="97.1" y="27.1">DC_BB_VCCIN</text>
<text x="274.9" y="27.1">DC_BB_VCCOUT</text>
<text x="135.2" y="37.2">DC_BB_HDRV1</text>
<text x="203.8" y="37.2">DC_BB_HDRV2</text>
<text x="135.2" y="52.5">DC_BB_SW1</text>
<text x="274.9" y="52.5">DC_BB_SW2</text>
<text x="135.2" y="70.2">DC_BB_LDRV1</text>
<text x="203.8" y="70.2">DC_BB_LDRV2</text>
<text x="117.4" y="85.5">DC_BB_CS</text>
<text x="117.4" y="100.7">DC_BB_CSG</text>
<text x="99.6" y="141.4">DC_BB_VCCIN</text>
<text x="99.6" y="159.1">DC_BB_VCCIN</text>
<text x="170.7" y="159.1">DC_BB_VCCIN</text>
<text x="246.9" y="164.2">DC_BB_VCCOUT</text>
<text x="246.9" y="169.3">DC_BB_HDRV1</text>
<text x="307.9" y="176.9">DC_BB_BOOT2</text>
<text x="246.9" y="187.1">DC_BB_LDRV1</text>
<text x="280" y="187.1">DC_BB_SW1</text>
<text x="305.4" y="192.2">DC_BB_VCCOUT</text>
<text x="246.9" y="202.3">DC_BB_HDRV2</text>
<text x="246.9" y="207.4">DC_BB_BOOT2</text>
<text x="307.9" y="215">DC_BB_SW2</text>
<text x="246.9" y="220.1">DC_BB_LDRV2</text>
<text x="274.9" y="225.2">DC_BB_VCCOUT</text>
<text x="170.7" y="230.2">DC_BB_CS</text>
<text x="274.9" y="232.8">DC_BB_VCCOUT</text>
<text x="170.7" y="235.3">DC_BB_CSG</text>
</g>
<g font-size="2.3" fill="#000080">
<text x="73.7" y="35.1">EC6</text>
<text x="175.1" y="35.1">Q4</text>
<text x="236" y="35.1">Q1</text>
<text x="58.5" y="40.2">BXJ(D8/L10), 68uF, 50V</text>
<text x="175.1" y="37.4">CSD17302Q5A</text>
<text x="237.8" y="37.4">CSD17577Q3A</text>
<text x="260.6" y="37.7">D107</text>
<text x="260.6" y="40.7">SS24</text>
<text x="279.4" y="47.8">BXJ(D5/L5.3), 22uF, 25V</text>
<text x="294.7" y="42.8">EC4</text>
<text x="309.9" y="47.8">BXJ(D5/L5.3), 22uF, 25V</text>
<text x="325.2" y="42.8">EC3</text>
<text x="340.4" y="47.8">BXJ(D5/L5.3), 22uF, 25V</text>
<text x="355.6" y="42.8">EC2</text>
<text x="203.2" y="52.9">L2</text>
<text x="208.3" y="55.5">XAL6060-472MEB</text>
<text x="200.7" y="63.1">D108</text>
<text x="200.7" y="65.6">SS34</text>
<text x="175.1" y="68.2">Q3</text>
<text x="175.1" y="70.4">CSD18537NQ5A</text>
<text x="236" y="68.2">Q2</text>
<text x="237.8" y="70.4">CSD17577Q3A</text>
<text x="152.4" y="85.9">R27</text>
<text x="170.2" y="85.9">R1608-100R</text>
<text x="143.8" y="93.6">C73</text>
<text x="199.7" y="93.6">R33</text>
<text x="142.3" y="96.1">C1005-47pF-50V</text>
<text x="152.4" y="101.2">R28</text>
<text x="170.2" y="101.2">R1608-100R</text>
<text x="199.7" y="96.6">R6432-0.01R</text>
<text x="124.5" y="138">D109</text>
<text x="152.4" y="141.8">R91</text>
<text x="167.7" y="141.8">R1608-10R</text>
<text x="124.5" y="148.4">SS34</text>
<text x="152.4" y="149.4">C55</text>
<text x="167.7" y="149.4">C2012-220nF-50V</text>
<text x="200.7" y="152">U16</text>
<text x="122" y="159.6">R90</text>
<text x="139.7" y="159.6">R1005-63.4K</text>
<text x="233.7" y="159.6">C77</text>
<text x="249" y="159.6">C1005-0.1uF-35V</text>
<text x="281" y="159.6">D110</text>
<text x="303.8" y="159.6">D111</text>
<text x="327.7" y="159.6">C82</text>
<text x="122" y="164.7">R89</text>
<text x="139.7" y="164.7">R1005-63.4K</text>
<text x="281" y="162.6">SS34</text>
<text x="303.8" y="162.6">SS34</text>
<text x="327.7" y="164.7">C3216-1uF-50V</text>
<text x="152.4" y="169.8">C53</text>
<text x="167.7" y="169.8">C1005-22nF-25V</text>
<text x="352.1" y="172.3">R103</text>
<text x="111.8" y="177.4">C44</text>
<text x="127" y="177.4">C1005-8.2nF-16V</text>
<text x="152.4" y="177.4">R81</text>
<text x="170.2" y="177.4">R1005-5.36K</text>
<text x="281" y="179.9">C81</text>
<text x="352.1" y="175.3">R1608-20K</text>
<text x="132.1" y="182.5">C52</text>
<text x="147.4" y="182.5">C1005-150pF-50V</text>
<text x="279.4" y="182.5">C1005-0.1uF-35V</text>
<text x="303.8" y="185">C78</text>
<text x="155" y="187.5">R78</text>
<text x="170.2" y="187.5">R1608-93.1K</text>
<text x="302.3" y="187.5">C1005-0.1uF-35V</text>
<text x="238.8" y="192.6">R75</text>
<text x="238.8" y="195.2">R85</text>
<text x="256.6" y="192.6">R1608-280K</text>
<text x="256.6" y="195.2">R1608-20K</text>
<text x="274.4" y="192.6">R238</text>
<text x="287.1" y="192.6">R1608-15K</text>
<text x="152.4" y="202.8">R88</text>
<text x="170.2" y="202.8">R1005-63.4K</text>
<text x="148.9" y="233.3">C49</text>
<text x="249" y="228.2">C48</text>
<text x="249" y="233.3">C3216-1uF-50V</text>
<text x="147.4" y="235.8">C1005-100pF-25V</text>
<text x="200.7" y="253.6">LM5175PWPR</text>
</g>
<g font-size="2.3" fill="#004080">
<text x="202" y="156">VIN</text>
<text x="202" y="161.1">VINSNS</text>
<text x="219.6" y="161.1">BIAS</text>
<text x="220" y="156">VCC</text>
<text x="202" y="166.2">EN</text>
<text x="216.8" y="166.2">VOSNS</text>
<text x="202" y="171.3">SS</text>
<text x="217.1" y="171.3">HDRV1</text>
<text x="217.1" y="176.4">BOOT1</text>
<text x="202" y="184">COMP</text>
<text x="219.8" y="184">SW1</text>
<text x="202" y="189.1">MODE</text>
<text x="217.5" y="189.1">LDRV1</text>
<text x="221.9" y="194.1">FB</text>
<text x="216.3" y="199.2">PGOOD</text>
<text x="202" y="204.3">RT_SYNC</text>
<text x="202" y="209.4">DITH</text>
<text x="217.1" y="204.3">HDRV2</text>
<text x="217.1" y="209.4">BOOT2</text>
<text x="219.8" y="217">SW2</text>
<text x="202" y="227.2">SLOPE</text>
<text x="217.5" y="222.1">LDRV2</text>
<text x="219.5" y="227.2">ISNS</text>
<text x="202" y="232.2">CS</text>
<text x="218.1" y="232.2">ISNS+</text>
<text x="202" y="237.3">CSG</text>
<text x="218.2" y="239.9">AGND</text>
<text x="218.2" y="244.9">PGND</text>
<text x="220.1" y="250">PAD</text>
</g>
<text font-size="2.2" x="343.7" y="286.3">Size</text>
<g font-size="2.1" fill="#00f">
<text x="87.2" y="35">+</text>
<text x="308.1" y="42.6">+</text>
<text x="338.6" y="42.6">+</text>
<text x="369.1" y="42.6">+</text>
</g>
<g font-size="2.1">
<text x="246.4" y="192.2">Rfu</text>
<text x="246.4" y="197.3">Rfd</text>
</g>
<g font-size="1.8">
<text x="44" y="1.9">5</text>
<text x="127" y="1.9">4</text>
<text x="209.9" y="1.9">3</text>
<text x="292.9" y="1.9">2</text>
<text x="375.8" y="1.9">1</text>
<text x=".7" y="40.6">D</text>
<text x="418" y="40.6">D</text>
<text x=".7" y="113.6">C</text>
<text x="418" y="113.6">C</text>
<text x=".7" y="186.6">B</text>
<text x="418" y="186.6">B</text>
<text x=".7" y="259.5">A</text>
<text x="418" y="259.5">A</text>
<text x="44" y="296.3">5</text>
<text x="127" y="296.3">4</text>
<text x="209.9" y="296.3">3</text>
<text x="292.9" y="296.3">2</text>
<text x="375.8" y="296.3">1</text>
</g>
</svg>
